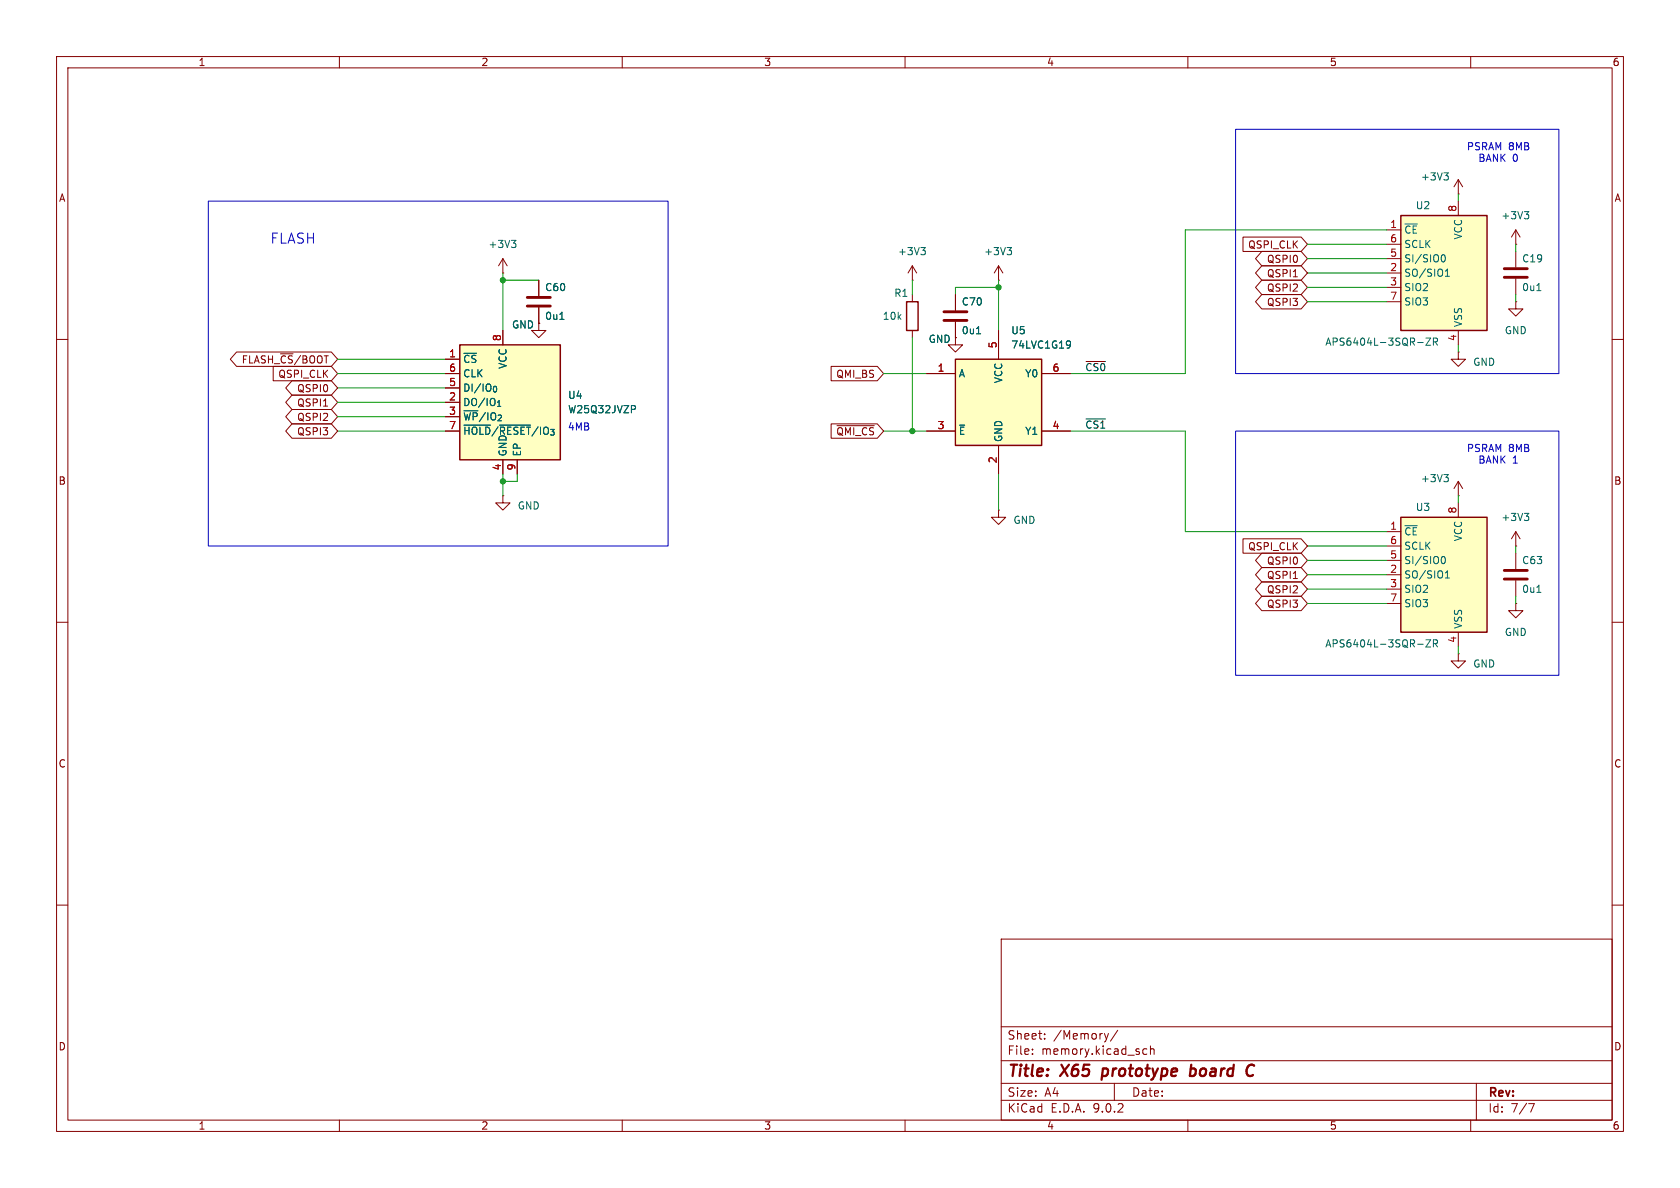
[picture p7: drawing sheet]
<svg xmlns="http://www.w3.org/2000/svg" width="297mm" height="210mm" viewBox="0 0 297 210" stroke-linecap="round" stroke-linejoin="round" font-family="sans-serif">
<g fill="none" stroke="#840000" stroke-width=".18">
<path d="M10 10h277v190h-277zM12 12h273v186h-273zM60 10v2M110 10v2M160 10v2M210 10v2M260 10v2M268 53.3v1.3h1.2l-1.2 1.3-1.3-1.3h1.3M268 53.3h.1M10 60h2M285 60h2M257.8 87.6h.1"/>
<path d="M257.8 85.1l-.8 1.3M257.8 85.1l.8 1.3M257.8 85.1v2.5M268 97.8v2.8M10 110h2M268 102.6v2.8M285 110h2M10 160h2M177 166h108v32h-108zM285 160h2M60 198v2M110 198v2"/>
<path d="M160 198v2M177 194.5h108M177 191.5h108M177 187.5h108M177 181.5h108M182.5 186.3v.1M182.5 185.5v.1M184.7 183.6v.1M184.7 182.8v.1M196 182.7l-.4 1M197 191.5v3M197.6 182.1l-1.3 2"/>
<path d="M202 186.1l.3 .3 .4-.1M202.7 185.5l-.4-.1-.3 .3M203.4 185.5l.2-.1 .4 .1v.9M203.4 184.9v1.5M210 198v2M260 198v2M261 191.5v6.5M270.2 195.1h1l-.6 1.5"/>
</g>
<path d="M195 188.9l-.3 2M210.5 189l.2-.1 .6 .1M210.6 188.2l-.3 2M211.2 190a.66 .66 0 0 1-.8 .1M220.9 188.3a.67 .67 0 0 1 .8 .1M221.5 190l-.6 .2" fill="none" stroke="#840000" stroke-width=".4"/>
<path d="M265.9 100.8h4.1M265.9 102.4h4.1" fill="none" stroke="#840000" stroke-width=".51"/>
<path d="M255.3 83.9h.7l-.4 .5M255.8 84.4l.2 .2v.3l-.2 .3M271.7 104.7h.7" fill="none" stroke="#006464" stroke-width=".18"/>
<path d="M247.6 91.4h15.3v20.4h-15.3z" fill="#ffffc2"/>
<path d="M247.6 91.4h15.3v20.4h-15.3z" fill="none" stroke="#840000" stroke-width=".25"/>
<g fill="none" stroke="#840000" stroke-width=".18">
<path d="M88.9 48.3h.1M88.9 45.7l-.8 1.3M88.9 45.7l.8 1.3M88.9 45.7v2.6M245.1 94h2.5M245.1 96.5h2.5M245.1 99.1h2.5M257.8 88.9v2.5M268 96.5h.1M268 94l-.8 1.3M268 94l.7 1.3M268 94v2.5"/>
<path d="M245.1 101.6h2.5M245.1 104.1h2.5M245.1 106.7h2.5M257.8 115.6v1.2h1.3l-1.3 1.3-1.3-1.3h1.3M257.8 115.6h.1M257.8 111.8v2.5"/>
</g>
<path d="M90.4 42.5h.8l-.4 .5M91 43l.2 .2v.3l-.2 .3M254.9 98.6l.2-.2a.68 .68 0 0 1 .4 .6 .68 .68 0 0 1-.4 .6l-.2-.2M269.5 90.7h.8l-.5 .5M270 91.2l.3 .3v.3l-.3 .2M250.6 113.9h1M252.1 113.1h.8l-.8 1.3h.8M253.4 113.8l.6-.1 .1-.2v-.3l-.7-.1v1.3M253.7 113.8l.4 .6M255.5 102.2h.7M255.5 101.3l.4-.4v1.3" fill="none" stroke="#006464" stroke-width=".18"/>
<path d="M81.3 61h17.8v20.3h-17.8z" fill="#ffffc2"/>
<path d="M81.3 61h17.8v20.3h-17.8z" fill="none" stroke="#840000" stroke-width=".25"/>
<g fill="none" stroke="#840000" stroke-width=".18">
<path d="M88.9 58.4v2.6M95.2 57.2v1.2h-1.2l1.2 1.3 1.3-1.3h-1.3M95.2 57.2h.1M95.2 49.5v2.8M95.2 54.4v2.8M78.7 63.5h2.6M78.7 66h2.6M78.7 68.6h2.6M78.7 71.1h2.6M78.7 73.7h2.6M78.7 76.2h2.6M257.8 62.2v1.3h1.3l-1.3 1.3-1.3-1.3h1.3"/>
<path d="M257.8 62.2h.1M88.9 81.3v2.5M91.4 81.3v2.5"/>
</g>
<path d="M99 56.5h.7M82 75.2h4.7M88.3 75.2h5.5M112.1 71.7l.3 .2-.1 .3-.2 .2" fill="none" stroke="#006464" stroke-width=".18"/>
<path d="M93.2 52.6h4.1M93.2 54.1h4.1" fill="none" stroke="#840000" stroke-width=".51"/>
<path d="M247.6 38.1h15.3v20.3h-15.3z" fill="#ffffc2"/>
<path d="M247.6 38.1h15.3v20.3h-15.3zM160.3 53.3h2v5.1h-2z" fill="none" stroke="#840000" stroke-width=".25"/>
<g fill="none" stroke="#840000" stroke-width=".18">
<path d="M257.8 34.3h.1M257.8 31.8v2.5M257.8 35.6v2.5M257.8 31.8l-.8 1.2M257.8 31.8l.8 1.2M161.3 49.5h.1M161.3 47v2.5M161.3 52.1v1.2M161.3 58.4v1.3M161.3 47l-.8 1.3M161.3 47l.8 1.3M168.9 59.7v1.3h-1.3l1.3 1.2 1.3-1.2h-1.3"/>
<path d="M168.9 59.7h.1M168.9 52.1v2.8M168.9 56.9v2.8M176.5 49.5h.1M176.5 47l-.7 1.3M176.5 47l.8 1.3M176.5 47v2.5M245.1 40.6h2.5M245.1 43.2h2.5M245.1 45.7h2.5M245.1 48.3h2.5M245.1 50.8h2.5"/>
<path d="M245.1 53.3h2.5M257.8 58.4v2.6M268 43.2h.1M268 40.6v2.6M268 44.5v2.7M268 49.3v2.8M268 40.6l-.8 1.3M268 40.6l.7 1.3M88.9 87.6v1.3h1.3l-1.3 1.3-1.3-1.3h1.3M88.9 87.6h.1M176.5 90.2v1.2h1.3l-1.3 1.3-1.2-1.3h1.2M176.5 90.2h.1"/>
</g>
<g fill="none" stroke="#006464" stroke-width=".18">
<path d="M255.3 30.6h.7l-.4 .4M255.8 31l.2 .3v.3l-.2 .2M269.5 37.4h.8l-.5 .5M270 37.9l.3 .2v.3l-.3 .3M162.8 43.8h.8l-.4 .4M163.3 44.2l.3 .3v.3l-.3 .2M172.6 59h.8M178 43.8h.8l-.4 .4M178.6 44.2l.2 .3v.3l-.2 .2M252.1 59.8h.8l-.8 1.2h.8M254.9 45.3l.2-.3a.68 .68 0 0 1 .4 .7 .68 .68 0 0 1-.4 .6l-.2-.2M255.5 48.8h.7"/>
<path d="M255.5 47.9l.4-.3v1.2M271.7 51.4h.7M250.6 60.5h1M253.4 60.4h.6l.1-.2v-.3l-.7-.1v1.2M253.7 60.4l.4 .6"/>
</g>
<path d="M166.9 55.1h4M166.9 56.6h4M265.9 47.5h4.1M265.9 49h4.1" fill="none" stroke="#840000" stroke-width=".51"/>
<path d="M168.9 63.5h15.2v15.2h-15.2z" fill="#ffffc2"/>
<path d="M168.9 63.5h15.2v15.2h-15.2z" fill="none" stroke="#840000" stroke-width=".25"/>
<g fill="none" stroke="#840000" stroke-width=".18">
<path d="M88.9 58.4v2.6M95.2 57.2h.1M95.2 49.5v2.8M95.2 54.4v2.8M168.9 59.7h.1M168.9 52.1v2.8M168.9 56.9v2.8M176.5 58.4v5.1M219.7 41.9h10.3l1.1 1.3-1.1 1.3h-10.3zM223.1 44.4h6.9l1.1 1.3-1.1 1.3h-6.9l-1.1-1.3zM223.1 47h6.9l1.1 1.3-1.1 1.2h-6.9l-1.1-1.2zM223.1 52.1h6.9l1.1 1.2-1.1 1.3h-6.9l-1.1-1.3z"/>
<path d="M223.1 49.5h6.9l1.1 1.3-1.1 1.3h-6.9l-1.1-1.3zM228.6 48.9h.8M41.8 62.2h16.8l1.1 1.3-1.1 1.3h-16.8l-1.1-1.3zM48.3 64.8h10.3l1.1 1.2-1.1 1.3h-10.3zM51.6 72.4h7l1.1 1.3-1.1 1.2h-7l-1.1-1.2zM51.6 74.9h7l1.1 1.3-1.1 1.3h-7l-1.1-1.3zM51.6 67.3h7l1.1 1.3-1.1 1.3h-7l-1.1-1.3zM51.6 69.8h7l1.1 1.3-1.1 1.3h-7l-1.1-1.3zM57.2 71.8h.7M78.7 66h2.6M78.7 76.2h2.6M78.7 63.5h2.6"/>
<path d="M78.7 68.6h2.6M78.7 71.1h2.6M78.7 73.7h2.6M146.9 64.8h8.2l1.1 1.2-1.1 1.3h-8.2zM146.9 74.9h8.2l1.1 1.3-1.1 1.3h-8.2zM148 75.2h6.6M163.8 66h5.1M163.8 76.2h5.1M176.5 78.7v5.1M184.1 66h5.1M184.1 76.2h5.1M88.9 81.3v2.5"/>
<path d="M91.4 81.3v2.5M219.7 95.2h10.3l1.1 1.3-1.1 1.3h-10.3zM223.1 97.8h6.9l1.1 1.3-1.1 1.2h-6.9l-1.1-1.2zM223.1 102.9h6.9l1.1 1.2-1.1 1.3h-6.9l-1.1-1.3zM223.1 105.4h6.9l1.1 1.3-1.1 1.3h-6.9l-1.1-1.3zM223.1 100.3h6.9l1.1 1.3-1.1 1.3h-6.9l-1.1-1.3zM228.6 102.3h.8M268 106.7v1.3h1.2l-1.2 1.2-1.3-1.2h1.3M268 106.7h.1"/>
</g>
<path d="M99 56.5h.7M172.6 59h.8M82 75.2h4.7M88.3 75.2h5.5M112.1 71.7l.3 .2-.1 .3-.2 .2M169.6 75.2h.9M188.8 60.3l.4 .1a.84 .84 0 0 1-.3 1.1M189.2 60.8l-.2 .3h-.2" fill="none" stroke="#006464" stroke-width=".18"/>
<path d="M192 63.9h3.4M192 74.1h3.4" fill="none" stroke="#0f0f0f" stroke-width=".18"/>
<g fill="none" stroke="#009600" stroke-width=".18">
<path d="M257.8 34.3v1.3M88.9 48.3v10.1M88.9 49.5h6.3M161.3 49.5v2.6M161.3 59.7v16.5M176.5 49.5v8.9M176.5 50.8h-7.6v1.3M231.1 50.8h14M231.1 53.3h14M231.1 43.2h14M231.1 48.3h14M231.1 45.7h14"/>
<path d="M245.1 40.6h-35.6v25.4h-20.3M268 43.2v1.3M268 52.1v1.2M59.7 76.2h19M59.7 66h19M59.7 63.5h19M59.7 73.7h19M59.7 71.1h19M59.7 68.6h19M156.2 76.2h7.6M156.2 66h7.6M189.2 76.2h20.3v17.8h35.6"/>
<path d="M257.8 61v1.2M88.9 83.8v3.8M91.4 83.8v1.3h-2.5M176.5 83.8v6.4M231.1 96.5h14M231.1 99.1h14M257.8 87.6v1.3M268 96.5v1.3M231.1 106.7h14M231.1 104.1h14M231.1 101.6h14M257.8 114.3v1.3"/>
<path d="M268 105.4v1.3"/>
</g>
<path d="M36.8 35.6h81.3v60.9h-81.3zM218.4 22.9h57.2v43.1h-57.2zM218.4 76.2h57.2v43.2h-57.2z" fill="none" stroke="#0000c2" stroke-width=".18"/>
<g fill="#009600" stroke="#009600" stroke-width=".18">
<circle cx="88.9" cy="49.5" r=".46"/>
<circle cx="88.9" cy="85.1" r=".46"/>
<circle cx="161.3" cy="76.2" r=".46"/>
<circle cx="176.5" cy="50.8" r=".46"/>
</g>
<g font-size="2.8" fill="#840000">
<text x="178" y="190.9">Title:</text>
<text x="187.7" y="190.9">X65</text>
<text x="195.7" y="190.9">prototype</text>
<text x="212" y="190.9">board</text>
</g>
<text font-size="2.5" fill="#0000c2" x="47.7" y="43.3">FLASH</text>
<g font-size="2.1" fill="#840000">
<text x="178" y="184">Sheet:</text>
<text x="186.2" y="184">/Memory/</text>
<text x="178" y="186.7">File:</text>
<text x="184.1" y="186.7">memory.kicad_sch</text>
<text x="178" y="196.9">KiCad</text>
<text x="178" y="194.1">Size:</text>
<text x="184.7" y="194.1">A4</text>
<text x="185.7" y="196.9">E.D.A.</text>
<text x="193.3" y="196.9">9.0.2</text>
<text x="200" y="194.1">Date:</text>
<text x="263" y="194.3">Rev:</text>
<text x="263" y="196.9">Id:</text>
<text x="267.1" y="196.9">7/7</text>
</g>
<g font-size="1.8" fill="#840000">
<text x="35" y="11.9">1</text>
<text x="85" y="11.9">2</text>
<text x="135" y="11.9">3</text>
<text x="185" y="11.9">4</text>
<text x="235" y="11.9">5</text>
<text x="285" y="11.9">6</text>
<text x="10.3" y="35.9">A</text>
<text x="285.3" y="35.9">A</text>
<text x="220.6" y="44.1">QSPI_CLK</text>
<text x="223.9" y="46.7">QSPI0</text>
<text x="223.9" y="49.2">QSPI1</text>
<text x="223.9" y="51.8">QSPI2</text>
<text x="223.9" y="54.3">QSPI3</text>
<text x="42.6" y="64.5">FLASH_~{CS}/BOOT</text>
<text x="49.1" y="67">QSPI_CLK</text>
<text x="52.4" y="69.5">QSPI0</text>
<text x="147.7" y="67">QMI_BS</text>
<text x="52.4" y="74.6">QSPI2</text>
<text x="52.4" y="77.2">QSPI3</text>
<text x="52.4" y="72.1">QSPI1</text>
<text x="147.7" y="77.2">~{QMI_CS}</text>
<text x="10.3" y="85.9">B</text>
<text x="285.3" y="85.9">B</text>
<text x="220.6" y="97.5">QSPI_CLK</text>
<text x="223.9" y="100">QSPI0</text>
<text x="223.9" y="105.1">QSPI2</text>
<text x="223.9" y="107.6">QSPI3</text>
<text x="223.9" y="102.6">QSPI1</text>
<text x="10.3" y="135.9">C</text>
<text x="285.3" y="135.9">C</text>
<text x="10.3" y="185.9">D</text>
<text x="285.3" y="185.9">D</text>
<text x="35" y="199.9">1</text>
<text x="85" y="199.9">2</text>
<text x="135" y="199.9">3</text>
<text x="185" y="199.9">4</text>
<text x="235" y="199.9">5</text>
<text x="285" y="199.9">6</text>
</g>
<g font-size="1.8" fill="#0000c2">
<text x="259.2" y="26.8">PSRAM 8MB</text>
<text x="261.3" y="28.8">BANK</text>
<text x="267.4" y="28.8">0</text>
<text x="100.3" y="76.3">4MB</text>
<text x="259.2" y="80.1">PSRAM 8MB</text>
<text x="261.3" y="82.2">BANK</text>
<text x="267.4" y="82.2">1</text>
</g>
<g font-size="1.8" fill="#006464">
<text x="251.1" y="32.1">+3V3</text>
<text x="248.2" y="41.5">~{CE}</text>
<text x="250.2" y="37.2">U2</text>
<text x="265.3" y="39">+3V3</text>
<text x="86.3" y="44">+3V3</text>
<text x="158.6" y="45.3">+3V3</text>
<text x="173.9" y="45.3">+3V3</text>
<text x="248.2" y="44">SCLK</text>
<text x="248.2" y="46.6">SI/SIO0</text>
<text x="258.7" y="42.4" transform="rotate(-90 258.7 42.4)">VCC</text>
<text x="269" y="46.6">C19</text>
<text x="96.3" y="51.7">C60</text>
<text x="158" y="52.7">R1</text>
<text x="248.2" y="49.1">SO/SIO1</text>
<text x="248.2" y="51.7">SIO2</text>
<text x="269" y="51.7">0u1</text>
<text x="90.4" y="58.3">GND</text>
<text x="96.3" y="56.7">0u1</text>
<text x="156" y="56.7">10k</text>
<text x="169.9" y="54.2">C70</text>
<text x="169.9" y="59.3">0u1</text>
<text x="178.7" y="59.3">U5</text>
<text x="248.2" y="54.2">SIO3</text>
<text x="258.7" y="57.9" transform="rotate(-90 258.7 57.9)">VSS</text>
<text x="265.9" y="59.3">GND</text>
<text x="81.8" y="64.4">~{CS}</text>
<text x="89.8" y="65.3" transform="rotate(-90 89.8 65.3)">VCC</text>
<text x="164.1" y="60.8">GND</text>
<text x="178.7" y="61.8">74LVC1G19</text>
<text x="234.2" y="61.3">APS6404L-3SQR-ZR</text>
<text x="260.3" y="64.9">GND</text>
<text x="81.8" y="66.9">CLK</text>
<text x="81.8" y="69.4">DI/IO_{0}</text>
<text x="81.8" y="72">DO/IO_{1}</text>
<text x="100.3" y="70.7">U4</text>
<text x="169.4" y="66.9">A</text>
<text x="177.4" y="67.8" transform="rotate(-90 177.4 67.8)">VCC</text>
<text x="181.1" y="66.9">Y0</text>
<text x="81.8" y="74.5">~{WP}/IO_{2}</text>
<text x="81.8" y="77.1">~{HOLD}/~{RESET}/IO_{3}</text>
<text x="100.3" y="73.3">W25Q32JVZP</text>
<text x="169.4" y="77.1">~{E}</text>
<text x="181.1" y="77.1">Y1</text>
<text x="89.8" y="80.8" transform="rotate(-90 89.8 80.8)">GND</text>
<text x="92.3" y="80.8" transform="rotate(-90 92.3 80.8)">EP</text>
<text x="177.4" y="78.2" transform="rotate(-90 177.4 78.2)">GND</text>
<text x="251.1" y="85.4">+3V3</text>
<text x="91.4" y="90.3">GND</text>
<text x="179.1" y="92.8">GND</text>
<text x="248.2" y="94.8">~{CE}</text>
<text x="250.2" y="90.5">U3</text>
<text x="258.7" y="95.8" transform="rotate(-90 258.7 95.8)">VCC</text>
<text x="265.3" y="92.3">+3V3</text>
<text x="248.2" y="97.4">SCLK</text>
<text x="248.2" y="99.9">SI/SIO0</text>
<text x="269" y="99.9">C63</text>
<text x="248.2" y="102.5">SO/SIO1</text>
<text x="248.2" y="105">SIO2</text>
<text x="248.2" y="107.5">SIO3</text>
<text x="269" y="105">0u1</text>
<text x="258.7" y="111.3" transform="rotate(-90 258.7 111.3)">VSS</text>
<text x="265.9" y="112.6">GND</text>
<text x="234.2" y="114.7">APS6404L-3SQR-ZR</text>
<text x="260.3" y="118.2">GND</text>
</g>
<g font-size="1.8" fill="#a90000">
<text x="245.7" y="40.4">1</text>
<text x="257.6" y="37.5" transform="rotate(-90 257.6 37.5)">8</text>
<text x="245.7" y="42.9">6</text>
<text x="245.7" y="45.5">5</text>
<text x="245.7" y="48">2</text>
<text x="245.7" y="50.5">3</text>
<text x="245.7" y="53.1">7</text>
<text x="79.3" y="63.2">1</text>
<text x="79.3" y="65.8">6</text>
<text x="88.6" y="60.4" transform="rotate(-90 88.6 60.4)">8</text>
<text x="165.7" y="65.8">1</text>
<text x="176.3" y="61.7" transform="rotate(-90 176.3 61.7)">5</text>
<text x="186" y="65.8">6</text>
<text x="257.6" y="60.4" transform="rotate(-90 257.6 60.4)">4</text>
<text x="79.3" y="68.3">5</text>
<text x="79.3" y="70.9">2</text>
<text x="79.3" y="73.4">3</text>
<text x="79.3" y="75.9">7</text>
<text x="165.7" y="75.9">3</text>
<text x="186" y="75.9">4</text>
<text x="88.6" y="83.3" transform="rotate(-90 88.6 83.3)">4</text>
<text x="91.2" y="83.3" transform="rotate(-90 91.2 83.3)">9</text>
<text x="176.3" y="82" transform="rotate(-90 176.3 82)">2</text>
<text x="245.7" y="93.7">1</text>
<text x="257.6" y="90.9" transform="rotate(-90 257.6 90.9)">8</text>
<text x="245.7" y="96.3">6</text>
<text x="245.7" y="98.8">5</text>
<text x="245.7" y="101.3">2</text>
<text x="245.7" y="103.9">3</text>
<text x="245.7" y="106.4">7</text>
<text x="257.6" y="113.7" transform="rotate(-90 257.6 113.7)">4</text>
</g>
<g font-size="1.8" fill="#0f0f0f">
<text x="191.8" y="65.7">~{CS0}</text>
<text x="191.8" y="75.9">~{CS1}</text>
</g>
</svg>
